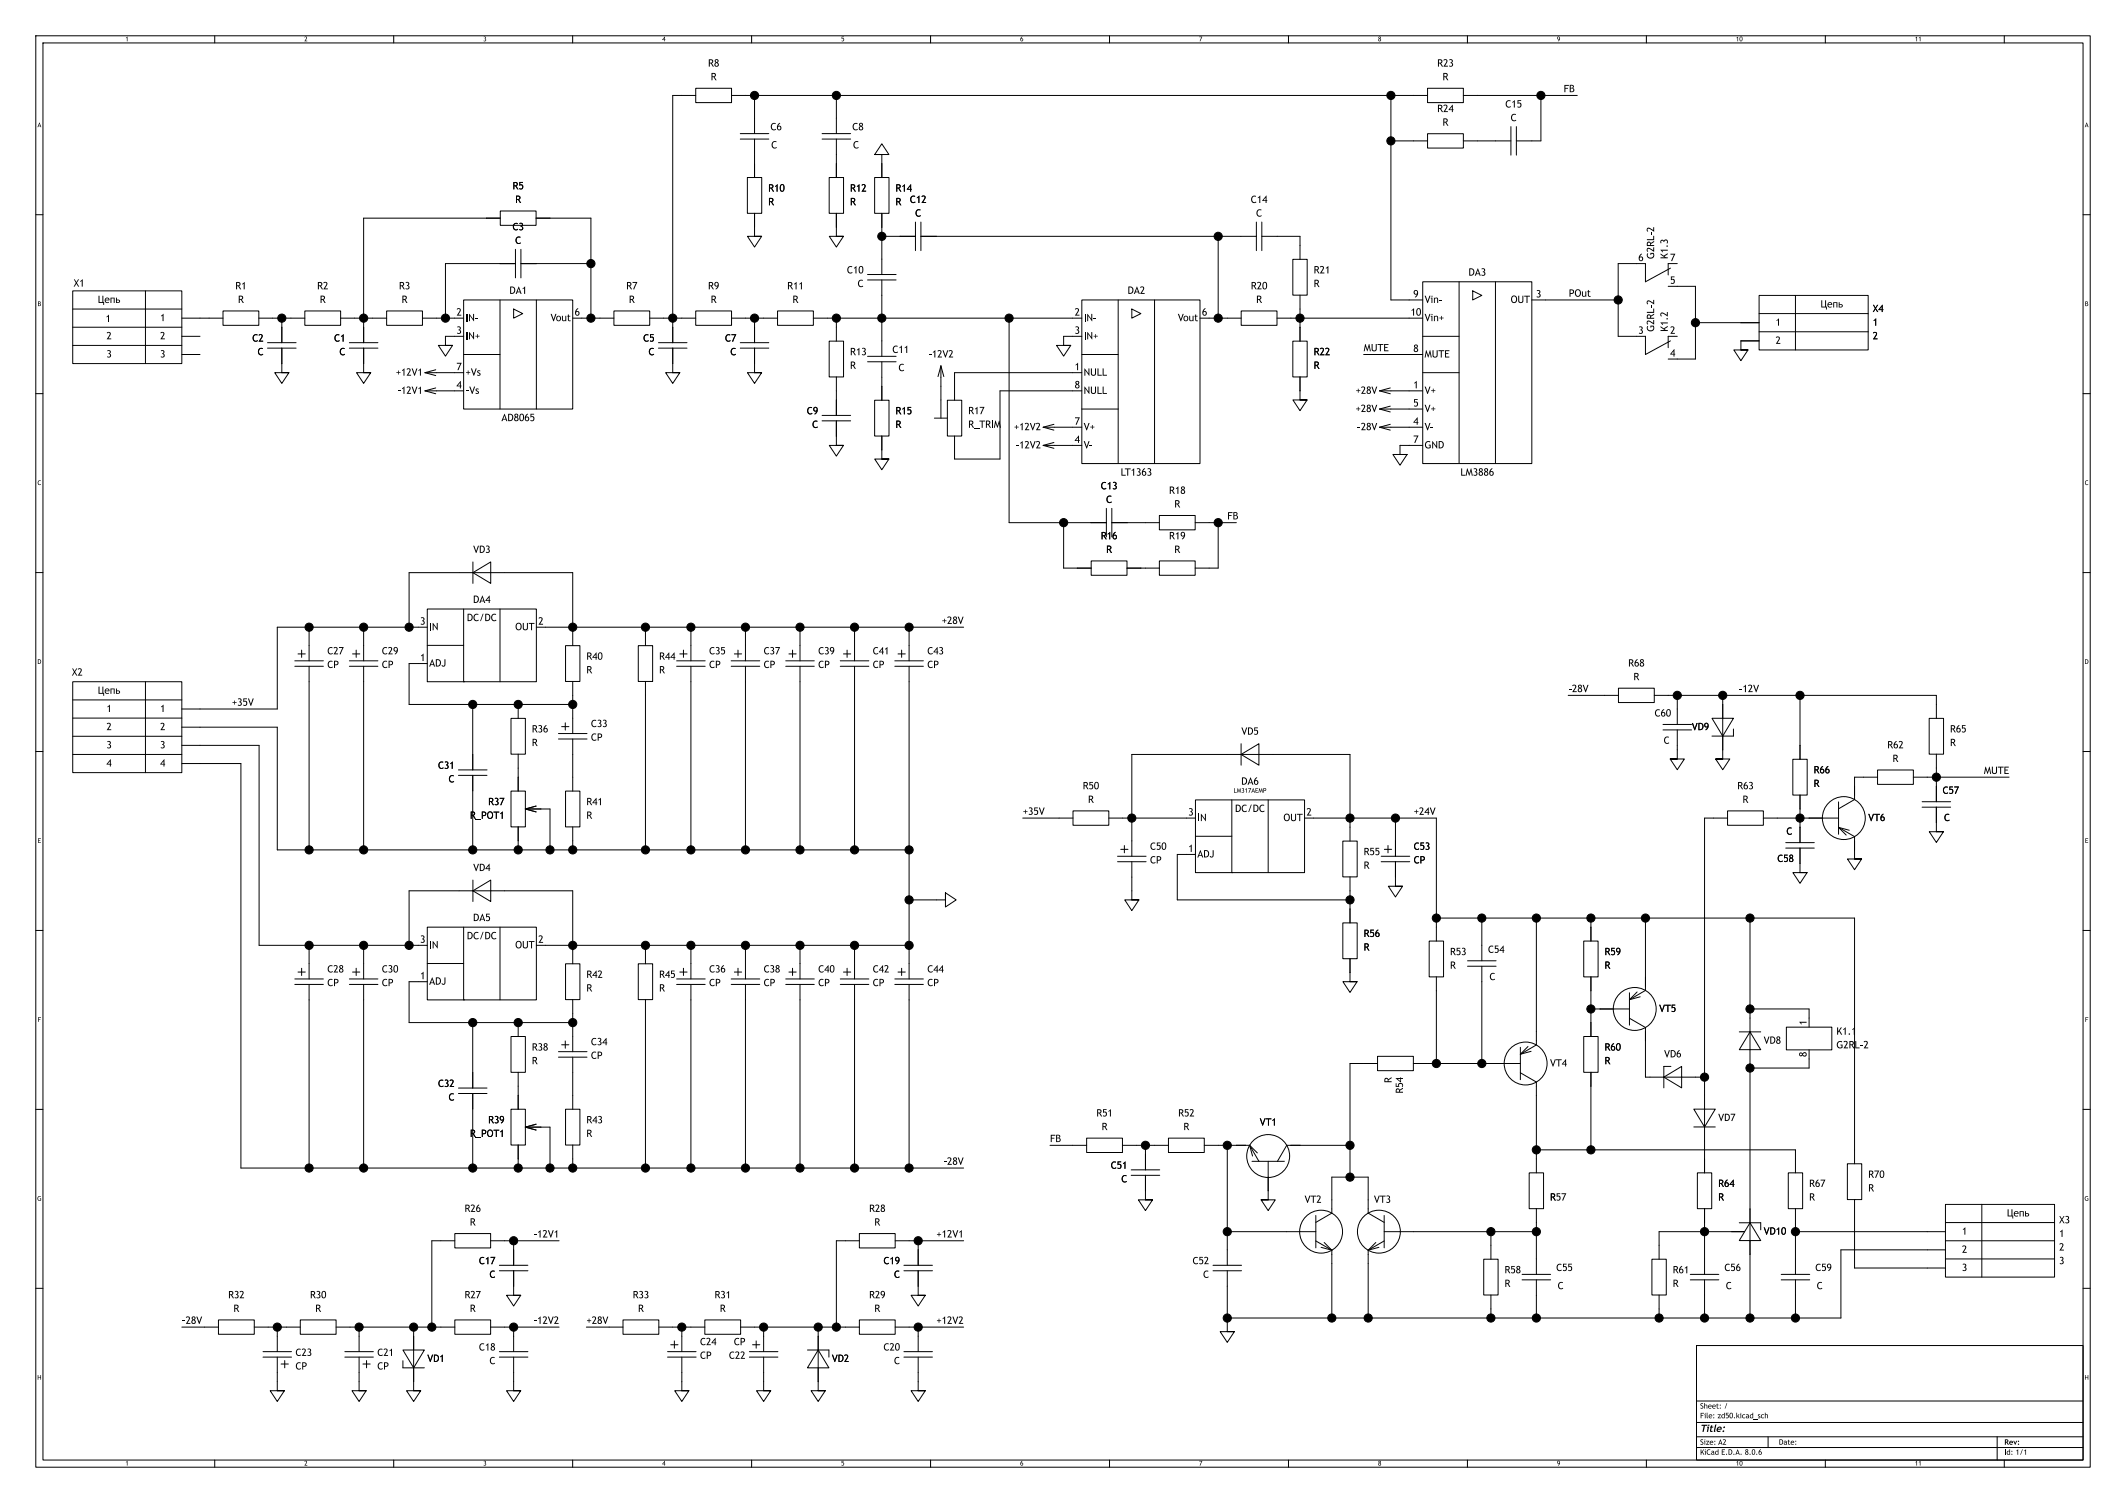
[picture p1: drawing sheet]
<svg xmlns="http://www.w3.org/2000/svg" width="594mm" height="420mm" viewBox="0 0 594 420" stroke-linecap="round" stroke-linejoin="round" font-family="sans-serif">
<g fill="none" stroke="#000" stroke-width=".28">
<path d="M10 10h574v400h-574zM12 12h570v396h-570zM60 10v2M110 10v2M160 10v2M210 10v2M260 10v2M310 10v2M360 10v2M410 10v2M460 10v2M510 10v2"/>
<path d="M560 10v2M194.4 24.7h10v4h-10zM194.4 26.7h-6.4v69.1M204.4 26.7h194.5M206.8 38.9h8M206.8 37.3h8M210.8 26.7v10.6M210.8 38.9v10.7M229.7 38.9h8M229.7 37.3h8M233.7 26.7v10.6M233.7 38.9v10.7"/>
<path d="M388.6 39.4h10.3M388.6 26.7v57.1h8.9M398.9 37.4h10v4h-10zM398.9 24.7h10v4h-10zM408.9 39.4h13.2M408.9 26.7h31.8M422.1 35.4v8M423.7 35.4v8M430.5 26.7v12.7h-6.8M10 60h2M139.8 59h10v4h-10zM208.8 49.6h4v10h-4z"/>
<path d="M210.8 59.6v6.4h2l-2 3-2-3h4M231.7 49.6h4v10h-4zM233.7 59.6v6.4h2l-2 3-2-3h4M244.4 49.6h4v10h-4zM244.4 43.2h4l-2-3-2 3h2v6.4M246.4 59.6v17.1M582 60h2M139.8 61h-38.2v34.8M144 73.7h-19.5v15.2M144 69.7v7.9M145.5 69.7v7.9M145.5 73.7h19.6"/>
<path d="M149.8 61h15.3v27.9M242.4 78.2h8M242.4 76.7h8M246.4 66h9.4M246.4 78.2v21.4M255.8 62.1v7.9M257.3 66h93.7M257.3 62.1v7.9M340.4 66v22.9M351 62.1v7.9M352.6 66h10.6v6.5M352.6 62.1v7.9"/>
<path d="M361.2 72.5h4v10h-4zM397.5 78.7h30.5v50.8h-30.5zM407.7 78.7v50.8M417.8 78.7v50.8M457.2 73.7h-5.1v20.3h5.1M459.7 73.7v5l7-3.8M466.1 73.7v3.1M20.3 81.3h30.5v20.3h-30.5zM20.3 96.5h30.5M20.3 91.4h30.5M20.3 86.4h30.5M40.6 81.3v20.3"/>
<path d="M50.8 99.1h5.1M50.8 88.9h11.5M50.8 94h5.1M62.3 86.9h10v4h-10zM72.3 88.9h12.9M74.8 97.3h7.9M74.8 95.8h7.9M78.7 97.3v6.8h2l-2 3-1.9-3h3.9M78.7 88.9v6.9M85.2 86.9h10v4h-10zM95.2 88.9h12.8M97.6 97.3h8"/>
<path d="M97.6 95.8h8M101.6 97.3v6.8h2l-2 3-2-3h4M108 86.9h10v4h-10zM118 88.9h9M127 94h-2.5v2.5h1.9l-1.9 3-2-3h3.9M129.5 83.8h30.5v30.5h-30.5zM129.5 99.1h10.2M139.7 83.8v30.5M143.5 86.4l2.5 1.2-2.5 1.3zM149.9 83.8v30.5M162.6 88.9h8.9M171.5 86.9h10v4h-10z"/>
<path d="M181.5 88.9h12.9M184 97.3h7.9M184 95.8h7.9M188 97.3v6.8h1.9l-1.9 3-2-3h3.9M194.4 86.9h10v4h-10zM204.4 88.9h12.8M206.8 97.3h8M206.8 95.8h8M210.8 97.3v6.8h2l-2 3-2-3h4M210.8 88.9v6.9M217.2 86.9h10.1v4h-10.1zM227.3 88.9h72.4"/>
<path d="M231.7 95.3h4v10h-4zM233.7 88.9v6.4M242.4 99.6h8M281.9 88.9v57.2h27.2M299.7 94h-2.5v2.5h2l-2 3-2-3h4M302.3 83.8h33v45.7h-33zM302.3 99.1h10.1M312.4 83.8v45.7M316.2 86.4l2.6 1.2-2.6 1.3zM322.6 83.8v45.7M337.8 88.9h9M346.8 86.9h10v4h-10z"/>
<path d="M356.8 88.9h36.9M361.2 95.3h4v10h-4zM363.2 82.5v12.8M381 99.1h16.5M397.5 94h10.2M411.5 81.3l2.5 1.3-2.5 1.2zM428 83.8h24.1M459.7 94v5.1l7-3.8M466.1 94v3.2M468.6 80h5.1v20.3h-5.1M473.7 90.2h17.8M491.5 82.6h30.5v15.2h-30.5z"/>
<path d="M491.5 95.3h-5.1v2.5h2l-2 3-2-3h4M491.5 92.7h30.5M491.5 87.6h30.5M501.6 82.6v15.2M10 110h2M118.7 104.1h8.3M118.7 109.2h8.3M118.7 104.1l3 .9M118.7 109.2l3 .8M121.7 103.3l-3 .8M121.7 108.4l-3 .8M229.7 117.6h8"/>
<path d="M229.7 116.1h8M233.7 117.6v6.9h2l-2 3-2-3h4M233.7 105.3v10.8M242.4 101.1h8M244.4 111.8h4v10h-4zM246.4 101.1v10.7M261.1 116.8h3.6M262.9 102.2l.8 3M262.9 102.2v14.6M262.9 102.2l-.8 3M264.7 111.8h4v10h-4zM291.5 119.4h8.2"/>
<path d="M291.5 119.4l3 .8M294.5 118.6l-3 .8M299.7 109.2h-20.3v19.1h-12.7v-6.5M302.3 114.3h10.1M302.3 104.1h-35.6v7.7M363.2 105.3v6.5h2l-2 3-2-3h4M385.4 114.3h12.1M385.4 109.2l3 .8M385.4 109.2h12.1M385.4 114.3l3 .8M385.4 119.4l3 .8M385.4 119.4h12.1"/>
<path d="M388.4 108.4l-3 .8M388.4 113.5l-3 .8M388.4 118.6l-3 .8M397.5 104.1h10.2M582 110h2M246.4 121.8v6.5h2l-2 3-2-3h4M291.5 124.5h8.2M291.5 124.5l3 .8M294.5 123.6l-3 .9M397.5 124.5h-6.3v2.5h1.9l-1.9 3-2-3h3.9M10 160h2M132.1 157v6"/>
<path d="M297.2 146.1v12.7h7.7M304.9 156.7h10v4.1h-10zM309.1 142.1v7.9M310.6 146.1h13.3M310.6 142.1v7.9M314.9 158.8h9M323.9 144h10v4.1h-10zM323.9 156.7h10v4.1h-10zM333.9 146.1h11.5M340.4 146.1v12.7h-6.5M582 160h2M86.4 175.3v9.4"/>
<path d="M101.6 175.3v9.4M114.3 175.3v-15.3h45.7v20.4M116.8 175.3h-39.3v22.8h-26.7M119.4 170.2h30.5v20.3h-30.5zM129.5 170.2v20.3M132.1 160l5-3v6zM139.7 170.2v20.3M152.4 175.3h116.8M180.3 175.3v5.1M193 175.3v9.4M208.3 175.3v9.4M223.5 175.3v9.4"/>
<path d="M238.8 175.3v9.4M254 175.3v9.4M20.3 190.5h30.5v25.4h-30.5zM20.3 195.6h30.5M40.6 190.5v25.4M82.4 186.2h7.9M82.4 184.7h7.9M83.3 182.7h2M84.3 181.7v2M86.4 186.2v51.3M97.6 186.2h8M97.6 184.7h8"/>
<path d="M98.5 182.7h2M99.5 181.7v2M101.6 186.2v51.3M119.4 180.3h10.1M119.4 185.4h-5.1v11.5h45.7M129.5 190.5h.1M132.1 196.9v18.2M144.8 196.9v3.8M158 180.4h4v10h-4zM160 190.4v14.6M178.3 180.4h4v10h-4zM180.3 190.4v47.1"/>
<path d="M189.1 186.2h7.9M189.1 184.7h7.9M189.9 182.7h2.1M191 181.7v2M193 186.2v51.3M204.3 186.2h8M204.3 184.7h8M205.2 182.7h2M206.2 181.7v2M208.3 186.2v51.3M219.5 186.2h8M219.5 184.7h8"/>
<path d="M220.4 182.7h2.1M221.4 181.7v2M223.5 186.2v51.3M234.8 186.2h7.9M234.8 184.7h7.9M235.7 182.7h2M236.7 181.7v2M238.8 186.2v51.3M250 186.2h8M250 184.7h8M250.9 182.7h2M251.9 181.7v2"/>
<path d="M254 186.2v87.4M438.1 194.3h14.1M452.2 192.3h10v4h-10zM462.2 194.3h78.8v6.4M468.6 194.3v8.1M481.3 194.3v17.8h-2l2 3 2-3h-4M502.9 194.3v17.9M10 210h2M20.3 210.8h30.5M20.3 205.7h30.5M20.3 200.7h30.5M50.8 203.2h26.7v34.3h176.5"/>
<path d="M50.8 208.3h21.6v55.9h44.4M50.8 213.4h16.5v113h201.9M128.1 216.7h8M128.1 215.1h8M132.1 216.7v20.8M142.8 200.7h4v10h-4zM144.8 210.7v10.4M156 206.5h8M156 205h8M156.9 203h2.1M157.9 202v2M160 206.5v14.6"/>
<path d="M346.8 210.8l4.9-3v6zM346.8 207.8v6M464.6 204h8M464.6 202.4h8M468.6 204v8.1h-2l2 3 2-3h-4M478.3 200.7h6l-3 5zM484.3 203.7v2h-6M500.9 212.2h4v10h-4zM524.6 215.2h10v4h-10zM524.6 217.2h-6.4v6.2l-4.5 2.6M534.6 217.2h26.7M539 200.7h4v10h-4z"/>
<path d="M541 210.7v13.3M582 210h2M142.8 221.1h4v10h-4zM144.8 231.1v6.4M146.8 226.1l3 .8M146.8 226.1h6.9v11.4M149.8 225.2l-3 .9M158 221.1h4v10h-4zM160 231.1v6.4M285.7 228.6h14.1M299.8 226.6h10v4h-10zM309.8 228.6h21.7"/>
<path d="M312.2 239.3h8M313.1 237.3h2.1M314.1 236.3v2M334 223.5h30.5v20.3h-30.5zM334 233.7h10.2M334 238.8h-5.1v12.7h48.3M344.2 223.5v20.3M354.3 223.5v20.3M367 228.6h34.3v34.4M375.2 235h4v10h-4zM377.2 235v-24.2h-61v28.5M385.9 239.3h8"/>
<path d="M386.8 237.3h2M387.8 236.3v2M389.9 228.6v10.7M482.7 226.6h10v4h-10zM482.7 228.6h-6.5v99.1M492.7 228.6h21M498.9 235.5h8M498.9 237h8M502.9 237v6.8h2l-2 3-2-3h4M502.9 222.2v13.3M513.7 231.2l4.5 2.6v6.2h1.9l-1.9 3-2-3h3.9M513.7 231.2l2.1 2.1"/>
<path d="M513.7 231.2l3 .8M513.7 224.1v9M537 225.6h8M537 224h8M541 225.6v6.8h2l-2 3-2-3h4M10 260h2M119.4 259.1h30.5v20.3h-30.5zM129.5 259.1v20.3M132.1 248.9l5-3v6zM132.1 245.9v6M139.7 259.1v20.3M264.2 249.5v3.9l3-1.9-3-2v2h-10.2"/>
<path d="M312.2 240.8h8M316.2 240.8v10.7h2l-2 3-2-3h4M344.2 243.8h.1M375.2 257.9h4v10h-4zM377.2 245v12.9M385.9 240.8h8M389.9 240.8v6.9h2l-2 2.9-2-2.9h4M401.3 256.5h116.9v68.7M414 256.5v12M429.3 256.5v35.5l-4.5 2.6M444.5 256.5v6.5M459.7 256.5v20.3l-4.4 2.5"/>
<path d="M488.9 256.5v111.8M582 260h2M82.4 275.1h7.9M82.4 273.6h7.9M83.3 271.6h2M84.3 270.6v2M86.4 264.2v9.4M86.4 275.1v51.3M97.6 275.1h8M97.6 273.6h8M98.5 271.6h2M99.5 270.6v2"/>
<path d="M101.6 264.2v9.4M101.6 275.1v51.3M114.3 264.2v-15.3h45.7v20.4M119.4 269.2h10.1M119.4 274.3h-5.1v11.5h45.7M129.5 279.4h.1M152.4 264.2h101.6M158 269.3h4v10h-4zM160 279.3v14.6M178.3 269.3h4v10h-4zM180.3 264.2v5.1M180.3 279.3v47.1"/>
<path d="M189.1 275.1h7.9M189.1 273.6h7.9M189.9 271.6h2.1M191 270.6v2M193 264.2v9.4M193 275.1v51.3M204.3 275.1h8M204.3 273.6h8M205.2 271.6h2M206.2 270.6v2M208.3 264.2v9.4M208.3 275.1v51.3"/>
<path d="M219.5 275.1h8M219.5 273.6h8M220.4 271.6h2.1M221.4 270.6v2M223.5 264.2v9.4M223.5 275.1v51.3M234.8 275.1h7.9M234.8 273.6h7.9M235.7 271.6h2M236.7 270.6v2M238.8 264.2v9.4M238.8 275.1v51.3"/>
<path d="M250 275.1h8M250 273.6h8M250.9 271.6h2M251.9 270.6v2M254 275.1v51.3M377.2 267.9v6.4h2l-2 3-2-3h4M399.3 263h4v10h-4zM401.3 273v24.2M410 270h8M410 268.5h8M414 270v27.2M442.5 263h4v10h-4z"/>
<path d="M444.5 273v16.6M455.3 277.4v9.1M457.4 277.2l-2.1 2.1M458.3 278.5l-3 .8M132.1 285.8v18.2M142.8 289.6h4v10h-4zM144.8 285.8v3.8M144.8 299.6v10.4M156 295.4h8M156 293.9h8M156.9 291.9h2.1M157.9 290.9v2"/>
<path d="M160 295.4v14.6M384.9 295.2h10v4h-10zM384.9 297.2h-7.7v31.7M394.9 297.2h29.9M424.8 299.8l4.5 2.6v25.3M424.8 292.7v9M426.9 292.4l-2.1 2.2M427.8 293.8l-3 .8M442.5 289.6h4v10h-4zM444.5 299.6v21.7M444.5 281.9h10.8M455.3 284.5l4.4 2.6v13.9h16.5"/>
<path d="M466.9 298h-2v6M486 288.3h5.9M488.9 288.3l3 5h-5.9zM488.9 281.9h16.6v5.1M499.1 287h12.7v6.4h-12.7zM505.5 295.9v2.6h-16.6M10 310h2M128.1 305.6h8M128.1 304h8M132.1 305.6v20.8M142.8 310h4v10h-4zM144.8 320v6.4"/>
<path d="M146.8 315l3 .8M146.8 315h6.9v11.4M149.8 314.1l-3 .9M158 310h4v10h-4zM160 320v6.4M303.6 318h10v4h-10zM326.5 318h10v4h-10zM464.9 301l4.9-3v6zM473.3 309.9h5.9l-3 5zM473.3 314.9h5.9M582 310h2M293.4 320h10.2"/>
<path d="M313.6 320h12.9M316.1 328.4h7.9M316.1 326.9h7.9M320 328.4v6.9h2l-2 3-1.9-3h3.9M320 320v6.9M336.5 320h12.6M342.9 320v33.6M349.1 320l2.6 4.5M349.1 320l.9 3M349.1 320l2.2 2.2M349.8 324.5h9.1M354.3 324.5v10.8h-2l2 3 2-3h-4"/>
<path d="M359.5 320l-2.6 4.5M359.6 320h17.6M367.6 339.6v9.1M372.1 339l-4.5 2.6M372.1 338.9v-10h10.2v10M382.3 339l4.4 2.6M386.7 339.6v9.1M427.3 327.7h4v10h-4zM429.3 321.3h72.3v6.4M429.3 337.7v18.4M474.2 327.7h4.1v10h-4.1zM476.2 337.7v18.4"/>
<path d="M499.6 327.7h4.1v10h-4.1zM501.6 337.7v18.4M516.2 325.2h4v10h-4zM518.2 335.2v19.1h25.4M543.6 336.6h30.4v20.3h-30.4zM553.7 336.6v20.3M127.1 344.7h10v4h-10zM127.1 346.7h-6.5v24.1M137.1 346.7h19.1M139.5 355.1h8M139.5 353.6h8M143.5 355.1v6.9h2l-2 2.9-2-2.9h4"/>
<path d="M143.5 346.7v6.9M240.1 344.7h10v4h-10zM240.1 346.7h-6.4v24.1M250.1 346.7h19.1M252.6 355.1h7.9M252.6 353.6h7.9M256.5 355.1v6.9h2l-2 2.9-1.9-2.9h3.9M256.5 346.7v6.9M338.9 355.1h8M338.9 353.6h8M342.9 355.1v17h2l-2 3-2-3h4M342.9 344.2h24.7"/>
<path d="M367.6 346.8l4.5 2.6M369.1 348.5l3 .9M370 347.2l2.1 2.2M372.1 349.4v18.9M382.3 349.4v18.9M384.4 347.2l-2.1 2.2M385.3 348.5l-3 .9M386.7 344.2h42.6M386.7 346.8l-4.4 2.6M414.6 351.9h4v10h-4zM416.6 344.2v7.7M425.3 357.6h7.9"/>
<path d="M425.3 356.1h7.9M429.3 357.6v10.7M461.5 351.9h4.1v10h-4.1zM472.3 357.6h7.9M472.3 356.1h7.9M476.2 344.2h-12.7v7.7M476.2 357.6v10.7M477.5 344.2h9.9M486 341.7h5.9v2M488.9 341.7l3 5h-5.9zM497.7 357.6h7.9M497.7 356.1h7.9"/>
<path d="M501.6 357.6v10.7M501.6 344.2h42M543.6 346.7h30.4M543.6 351.8h30.4M543.6 341.6h30.4M543.6 349.3h-29.3v19h-171.4M10 360h2M50.8 370.8h10.2M61 368.8h10v4h-10zM71 370.8h12.9M73.5 379.2h8M73.5 377.7h8"/>
<path d="M77.5 379.2v9.4h2l-2 3-2-3h4M77.5 370.8v6.9M83.9 368.8h10v4h-10zM93.9 370.8h33.2M96.3 379.2h8M96.3 377.7h8M100.3 379.2v9.4h2l-2 3-2-3h4M100.3 370.8v6.9M112.6 377.2h6l-3 5zM115.6 370.8v17.8h2l-2 3-2-3h4M127.1 368.8h10v4h-10zM137.1 370.8h19.1"/>
<path d="M139.5 379.2h8M139.5 377.7h8M143.5 379.2v9.4h2l-2 3-2-3h4M143.5 370.8v6.9M163.8 370.8h10.3M174.1 368.8h10v4h-10zM184.1 370.8h12.8M186.5 379.2h8M186.5 377.7h8M187.4 375.8h2M188.4 374.7v2M190.5 379.2v9.4h2l-2 3-2-3h4"/>
<path d="M190.5 370.8v6.9M196.9 368.8h10v4h-10zM206.9 370.8h33.2M209.4 379.2h7.9M209.4 377.7h7.9M210.3 375.8h2M211.3 374.7v2M213.4 379.2v9.4h1.9l-1.9 3-2-3h3.9M213.4 370.8v6.9M225.6 377.2h6v2M228.6 377.2l3 5h-6zM228.6 370.8v17.8h2l-2 3-2-3h4"/>
<path d="M240.1 368.8h10v4h-10zM250.1 370.8h19.1M252.6 379.2h7.9M252.6 377.7h7.9M256.5 379.2v9.4h2l-2 3-1.9-3h3.9M256.5 370.8v6.9M416.6 361.9v6.4M463.5 361.9v6.4M474 376h108v32h-108zM582 360h2M78.5 381.2h2.1M79.6 380.2v2"/>
<path d="M101.4 381.2h2M102.4 380.2v2M112.6 380.2v2h6M474 397.5h108M474 391.5h108M60 408v2M110 408v2M160 408v2M210 408v2M260 408v2M310 408v2M360 408v2"/>
<path d="M410 408v2M460 408v2M474 404.5h108M474 401.5h108M494 401.5v3M510 408v2M558 401.5v6.5M560 408v2"/>
<circle cx="515.2" cy="228.6" r="6"/>
<circle cx="426.3" cy="297.2" r="6"/>
<circle cx="456.7" cy="281.9" r="6"/>
<circle cx="354.3" cy="323" r="6"/>
<circle cx="369.1" cy="344.2" r="6"/>
<circle cx="385.3" cy="344.2" r="6"/>
</g>
<g fill="#000">
<path d="M27.5 82.6h.3v1.8h.8v-1.8h.3v1.8h.2v.8h-.3v-.5h-1.3zM29.4 83.4a.65 .65 0 0 1 .8-.2 .65 .65 0 0 1 .4 .7h-1.1l.2 .5 .7-.1 .1 .2a.76 .76 0 0 1-.9 .1 .76 .76 0 0 1-.3-.9h1l-.4-.3-.6 .3zM30.9 83.2h1.1v1.5h-.2v-1.3h-.7v1.3h-.2zM32.4 83.2h.3v.5a.53 .53 0 0 1 .8 .3 .53 .53 0 0 1-.5 .7h-.6v-.8h.3v.5a.36 .36 0 0 0 .5 0 .36 .36 0 0 0 0-.5 .36 .36 0 0 0-.5 0h-.3zM508.9 83.9h.2v1.8h.8v-1.8h.3v1.8h.2v.8h-.2v-.6h-1.3zM510.8 84.6a.65 .65 0 0 1 .8-.1 .65 .65 0 0 1 .3 .7h-1.1l.3 .5 .6-.1 .1 .2a.76 .76 0 0 1-.9 .1 .76 .76 0 0 1-.3-.9h1.1l-.4-.4-.7 .4zM512.2 84.4h1.2v1.5h-.3v-1.2h-.6v1.2h-.3zM513.7 84.4h.3v.6a.53 .53 0 0 1 .8 .2 .53 .53 0 0 1-.5 .7h-.6v-.7h.3v.5a.36 .36 0 0 0 .5 0 .36 .36 0 0 0 0-.5 .36 .36 0 0 0-.5 0h-.3zM27.5 191.9h.3v1.7h.8v-1.7h.3v1.7h.2v.8h-.3v-.5h-1.3zM29.4 192.6a.65 .65 0 0 1 .8-.2 .65 .65 0 0 1 .4 .8h-1.1l.2 .4h.7l.1 .2a.76 .76 0 0 1-.9 0 .76 .76 0 0 1-.3-.8h1l-.4-.4-.6 .4zM30.9 192.4h1.1v1.5h-.2v-1.3h-.7v1.3h-.2zM32.4 192.4h.3v.6a.53 .53 0 0 1 .8 .2 .53 .53 0 0 1-.5 .7h-.6v-.7h.3v.5a.36 .36 0 0 0 .5 0 .36 .36 0 0 0 0-.5 .36 .36 0 0 0-.5 0h-.3z"/>
<path d="M562.8 338.6a.65 .65 0 0 1 .8-.1 .65 .65 0 0 1 .4 .7h-1.1l.2 .5 .7-.1 .1 .2a.76 .76 0 0 1-.9 .1 .76 .76 0 0 1-.3-.9h1l-.4-.4-.6 .4zM564.3 338.4h1.1v1.5h-.2v-1.2h-.7v1.2h-.2zM565.8 338.4h.3v.6a.53 .53 0 0 1 .8 .2 .53 .53 0 0 1-.5 .7h-.6v-.7h.3v.5a.36 .36 0 0 0 .5 0 .36 .36 0 0 0 0-.5 .36 .36 0 0 0-.5 0h-.3zM560.9 337.9h.3v1.8h.8v-1.8h.3v1.8h.2v.8h-.3v-.6h-1.3z"/>
</g>
<g fill="#000" stroke="#000" stroke-width=".28">
<circle cx="210.8" cy="26.7" r="1.14"/>
<circle cx="233.7" cy="26.7" r="1.14"/>
<circle cx="388.6" cy="39.4" r="1.14"/>
<circle cx="388.6" cy="26.7" r="1.14"/>
<circle cx="430.5" cy="26.7" r="1.14"/>
<circle cx="165.1" cy="73.7" r="1.14"/>
<circle cx="246.4" cy="66" r="1.14"/>
<circle cx="340.4" cy="66" r="1.14"/>
<circle cx="78.7" cy="88.9" r="1.14"/>
<circle cx="101.6" cy="88.9" r="1.14"/>
<circle cx="124.5" cy="88.9" r="1.14"/>
<circle cx="165.1" cy="88.9" r="1.14"/>
<circle cx="188" cy="88.9" r="1.14"/>
<circle cx="210.8" cy="88.9" r="1.14"/>
<circle cx="233.7" cy="88.9" r="1.14"/>
<circle cx="246.4" cy="88.9" r="1.14"/>
<circle cx="281.9" cy="88.9" r="1.14"/>
<circle cx="340.4" cy="88.9" r="1.14"/>
<circle cx="363.2" cy="88.9" r="1.14"/>
<circle cx="452.1" cy="83.8" r="1.14"/>
<circle cx="473.7" cy="90.2" r="1.14"/>
<circle cx="297.2" cy="146" r="1.14"/>
<circle cx="340.4" cy="146" r="1.14"/>
<circle cx="86.4" cy="175.3" r="1.14"/>
<circle cx="101.6" cy="175.3" r="1.14"/>
<circle cx="114.3" cy="175.3" r="1.14"/>
<circle cx="160" cy="175.3" r="1.14"/>
<circle cx="180.3" cy="175.3" r="1.14"/>
<circle cx="193" cy="175.3" r="1.14"/>
<circle cx="208.3" cy="175.3" r="1.14"/>
<circle cx="223.5" cy="175.3" r="1.14"/>
<circle cx="238.8" cy="175.3" r="1.14"/>
<circle cx="254" cy="175.3" r="1.14"/>
<circle cx="132.1" cy="196.8" r="1.14"/>
<circle cx="144.8" cy="196.8" r="1.14"/>
<circle cx="160" cy="196.8" r="1.14"/>
<circle cx="468.6" cy="194.3" r="1.14"/>
<circle cx="481.3" cy="194.3" r="1.14"/>
<circle cx="502.9" cy="194.3" r="1.14"/>
<circle cx="541" cy="217.2" r="1.14"/>
<circle cx="86.4" cy="237.5" r="1.14"/>
<circle cx="101.6" cy="237.5" r="1.14"/>
<circle cx="132.1" cy="237.5" r="1.14"/>
<circle cx="144.8" cy="237.5" r="1.14"/>
<circle cx="153.7" cy="237.5" r="1.14"/>
<circle cx="160" cy="237.5" r="1.14"/>
<circle cx="180.3" cy="237.5" r="1.14"/>
<circle cx="193" cy="237.5" r="1.14"/>
<circle cx="208.3" cy="237.5" r="1.14"/>
<circle cx="223.5" cy="237.5" r="1.14"/>
<circle cx="238.8" cy="237.5" r="1.14"/>
<circle cx="254" cy="237.5" r="1.14"/>
<circle cx="316.2" cy="228.6" r="1.14"/>
<circle cx="377.2" cy="228.6" r="1.14"/>
<circle cx="389.9" cy="228.6" r="1.14"/>
<circle cx="502.9" cy="228.6" r="1.14"/>
<circle cx="254" cy="251.5" r="1.14"/>
<circle cx="377.2" cy="251.5" r="1.14"/>
<circle cx="401.3" cy="256.5" r="1.14"/>
<circle cx="414" cy="256.5" r="1.14"/>
<circle cx="429.3" cy="256.5" r="1.14"/>
<circle cx="444.5" cy="256.5" r="1.14"/>
<circle cx="459.7" cy="256.5" r="1.14"/>
<circle cx="488.9" cy="256.5" r="1.14"/>
<circle cx="86.4" cy="264.2" r="1.14"/>
<circle cx="101.6" cy="264.2" r="1.14"/>
<circle cx="114.3" cy="264.2" r="1.14"/>
<circle cx="160" cy="264.2" r="1.14"/>
<circle cx="180.3" cy="264.2" r="1.14"/>
<circle cx="193" cy="264.2" r="1.14"/>
<circle cx="208.3" cy="264.2" r="1.14"/>
<circle cx="223.5" cy="264.2" r="1.14"/>
<circle cx="238.8" cy="264.2" r="1.14"/>
<circle cx="254" cy="264.2" r="1.14"/>
<circle cx="132.1" cy="285.7" r="1.14"/>
<circle cx="144.8" cy="285.7" r="1.14"/>
<circle cx="160" cy="285.7" r="1.14"/>
<circle cx="401.3" cy="297.2" r="1.14"/>
<circle cx="414" cy="297.2" r="1.14"/>
<circle cx="444.5" cy="281.9" r="1.14"/>
<circle cx="488.9" cy="281.9" r="1.14"/>
<circle cx="488.9" cy="298.4" r="1.14"/>
<circle cx="476.2" cy="301" r="1.14"/>
<circle cx="86.4" cy="326.4" r="1.14"/>
<circle cx="101.6" cy="326.4" r="1.14"/>
<circle cx="132.1" cy="326.4" r="1.14"/>
<circle cx="144.8" cy="326.4" r="1.14"/>
<circle cx="153.7" cy="326.4" r="1.14"/>
<circle cx="160" cy="326.4" r="1.14"/>
<circle cx="180.3" cy="326.4" r="1.14"/>
<circle cx="193" cy="326.4" r="1.14"/>
<circle cx="208.3" cy="326.4" r="1.14"/>
<circle cx="223.5" cy="326.4" r="1.14"/>
<circle cx="238.8" cy="326.4" r="1.14"/>
<circle cx="254" cy="326.4" r="1.14"/>
<circle cx="320" cy="320" r="1.14"/>
<circle cx="342.9" cy="320" r="1.14"/>
<circle cx="377.2" cy="320" r="1.14"/>
<circle cx="377.2" cy="328.9" r="1.14"/>
<circle cx="429.3" cy="321.3" r="1.14"/>
<circle cx="444.5" cy="321.3" r="1.14"/>
<circle cx="143.5" cy="346.7" r="1.14"/>
<circle cx="256.5" cy="346.7" r="1.14"/>
<circle cx="342.9" cy="344.2" r="1.14"/>
<circle cx="416.6" cy="344.2" r="1.14"/>
<circle cx="429.3" cy="344.2" r="1.14"/>
<circle cx="476.2" cy="344.2" r="1.14"/>
<circle cx="501.6" cy="344.2" r="1.14"/>
<circle cx="77.5" cy="370.8" r="1.14"/>
<circle cx="100.3" cy="370.8" r="1.14"/>
<circle cx="115.6" cy="370.8" r="1.14"/>
<circle cx="120.6" cy="370.8" r="1.14"/>
<circle cx="143.5" cy="370.8" r="1.14"/>
<circle cx="190.5" cy="370.8" r="1.14"/>
<circle cx="213.4" cy="370.8" r="1.14"/>
<circle cx="228.6" cy="370.8" r="1.14"/>
<circle cx="233.7" cy="370.8" r="1.14"/>
<circle cx="256.5" cy="370.8" r="1.14"/>
<circle cx="342.9" cy="368.3" r="1.14"/>
<circle cx="372.1" cy="368.3" r="1.14"/>
<circle cx="382.3" cy="368.3" r="1.14"/>
<circle cx="416.6" cy="368.3" r="1.14"/>
<circle cx="429.3" cy="368.3" r="1.14"/>
<circle cx="463.5" cy="368.3" r="1.14"/>
<circle cx="476.2" cy="368.3" r="1.14"/>
<circle cx="488.9" cy="368.3" r="1.14"/>
<circle cx="501.6" cy="368.3" r="1.14"/>
</g>
<g font-size="2.8">
<text x="197.8" y="19.4">R8</text>
<text x="198.6" y="23.3">R</text>
<text x="401.5" y="19.4">R23</text>
<text x="403" y="23.3">R</text>
<text x="436.9" y="26.1">FB</text>
<text x="401.5" y="32.1">R24</text>
<text x="403" y="36">R</text>
<text x="420.6" y="30.9">C15</text>
<text x="422.1" y="34.7">C</text>
<text x="215.2" y="37.2">C6</text>
<text x="238.1" y="37.2">C8</text>
<text x="215.5" y="42.3">C</text>
<text x="238.3" y="42.3">C</text>
<text x="143.2" y="53.7">R5</text>
<text x="144" y="57.5">R</text>
<text x="214.6" y="54.4">R10</text>
<text x="214.6" y="58.2">R</text>
<text x="237.5" y="54.4">R12</text>
<text x="237.5" y="58.2">R</text>
<text x="250.2" y="54.4">R14</text>
<text x="250.2" y="58.2">R C12</text>
<text x="349.4" y="57.5">C14</text>
<text x="143.2" y="65.2">C3</text>
<text x="255.7" y="61.4">C</text>
<text x="350.9" y="61.4">C</text>
<text x="143.9" y="69">C</text>
<text x="236.6" y="77.2">C10</text>
<text x="367" y="77.2">R21</text>
<text x="410.3" y="77.9">DA3</text>
<text x="457.7" y="73.3">6</text>
<text x="463" y="72.4" transform="rotate(-90 463 72.4)">G2RL-2</text>
<text x="466.6" y="73.3">7</text>
<text x="466.8" y="72.4" transform="rotate(-90 466.8 72.4)">K1.3</text>
<text x="20.6" y="80.9">X1</text>
<text x="65.7" y="81.7">R1</text>
<text x="88.6" y="81.7">R2</text>
<text x="111.5" y="81.7">R3</text>
<text x="142.3" y="82.9">DA1</text>
<text x="175" y="81.7">R7</text>
<text x="197.8" y="81.7">R9</text>
<text x="219.9" y="81.7">R11</text>
<text x="239.6" y="81">C</text>
<text x="315" y="82.9">DA2</text>
<text x="349.5" y="81.7">R20</text>
<text x="367" y="81">R</text>
<text x="394.9" y="83.5">9</text>
<text x="429.2" y="83.5">3</text>
<text x="438.3" y="83.3">POut</text>
<text x="466.6" y="79.7">5</text>
<text x="66.5" y="85.5">R</text>
<text x="89.3" y="85.5">R</text>
<text x="112.2" y="85.5">R</text>
<text x="127.5" y="88.5">2</text>
<text x="160.5" y="88.5">6</text>
<text x="175.7" y="85.5">R</text>
<text x="198.6" y="85.5">R</text>
<text x="221.4" y="85.5">R</text>
<text x="300.2" y="88.5">2</text>
<text x="335.8" y="88.5">6</text>
<text x="351" y="85.5">R</text>
<text x="394.1" y="88.5">10</text>
<text x="398" y="85.5">Vin-</text>
<text x="422.1" y="85.5">OUT</text>
<text x="523.2" y="88">X4</text>
<text x="29.5" y="90.8">1</text>
<text x="29.7" y="95.6">2</text>
<text x="44.7" y="90.5">1</text>
<text x="44.7" y="95.6">2</text>
<text x="127.5" y="93.6">3</text>
<text x="130" y="90.6">IN-</text>
<text x="130" y="95.6">IN+</text>
<text x="153.8" y="90.6">Vout</text>
<text x="300.2" y="93.6">3</text>
<text x="302.8" y="90.6">IN-</text>
<text x="302.8" y="95.6">IN+</text>
<text x="329.1" y="90.6">Vout</text>
<text x="398" y="90.6">Vin+</text>
<text x="457.7" y="93.6">3</text>
<text x="463" y="92.7" transform="rotate(-90 463 92.7)">G2RL-2</text>
<text x="466.6" y="93.6">2</text>
<text x="466.8" y="92.7" transform="rotate(-90 466.8 92.7)">K1.2</text>
<text x="496.1" y="91.8">1</text>
<text x="523.2" y="91.8">1</text>
<text x="523.2" y="95.6">2</text>
<text x="29.7" y="100.7">3</text>
<text x="44.7" y="100.7">3</text>
<text x="70.5" y="96.3">C2</text>
<text x="72" y="100.1">C</text>
<text x="93.3" y="96.3">C1</text>
<text x="94.8" y="100.1">C</text>
<text x="179.7" y="96.3">C5</text>
<text x="181.2" y="100.1">C</text>
<text x="202.5" y="96.3">C7</text>
<text x="204" y="100.1">C</text>
<text x="237.5" y="100.1">R13</text>
<text x="249.3" y="99.5">C11</text>
<text x="259.3" y="100.7">-12V2</text>
<text x="367" y="100.1">R22</text>
<text x="381" y="98.5">MUTE</text>
<text x="394.9" y="98.7">8</text>
<text x="398" y="100.7">MUTE</text>
<text x="466.6" y="100">4</text>
<text x="496.1" y="96.9">2</text>
<text x="110.6" y="105.8">+12V1</text>
<text x="127.5" y="103.8">7</text>
<text x="130" y="105.8">+Vs</text>
<text x="237.5" y="103.9">R</text>
<text x="251" y="104.5">C</text>
<text x="300.2" y="103.8">1</text>
<text x="302.8" y="105.8">NULL</text>
<text x="367" y="103.9">R</text>
<text x="111" y="110.9">-12V1</text>
<text x="127.5" y="108.9">4</text>
<text x="130" y="110.9">-Vs</text>
<text x="300.2" y="108.9">8</text>
<text x="302.8" y="110.9">NULL</text>
<text x="378.7" y="110.9">+28V</text>
<text x="394.9" y="108.9">1</text>
<text x="394.9" y="113.9">5</text>
<text x="398" y="110.9">V+</text>
<text x="140.1" y="118.5">AD8065</text>
<text x="225.4" y="116.6">C9</text>
<text x="250.2" y="116.6">R15</text>
<text x="270.5" y="116.5">R17</text>
<text x="300.2" y="119">7</text>
<text x="378.7" y="115.9">+28V</text>
<text x="394.9" y="119">4</text>
<text x="398" y="116">V+</text>
<text x="226.9" y="120.4">C</text>
<text x="250.2" y="120.4">R</text>
<text x="270.5" y="120.4">R_TRIM</text>
<text x="283.3" y="121">+12V2</text>
<text x="300.2" y="124.1">4</text>
<text x="302.8" y="121">V+</text>
<text x="379.2" y="121">-28V</text>
<text x="394.9" y="124.1">7</text>
<text x="398" y="121">V-</text>
<text x="283.7" y="126.1">-12V2</text>
<text x="302.8" y="126.1">V-</text>
<text x="398" y="126.1">GND</text>
<text x="307.5" y="137.6">C13</text>
<text x="313.1" y="133.7">LT1363</text>
<text x="408" y="133.7">LM3886</text>
<text x="309" y="141.4">C</text>
<text x="326.6" y="138.8">R18</text>
<text x="328.1" y="142.6">R</text>
<text x="342.9" y="145.5">FB</text>
<text x="132.2" y="155.3">VD3</text>
<text x="307.6" y="151.5">R16</text>
<text x="309.1" y="155.3">R</text>
<text x="326.6" y="151.5">R19</text>
<text x="328.1" y="155.3">R</text>
<text x="132.2" y="169.3">DA4</text>
<text x="117.4" y="174.9">3</text>
<text x="119.9" y="176.9">IN</text>
<text x="130.4" y="174.4">DC/DC</text>
<text x="143.9" y="176.9">OUT</text>
<text x="150.4" y="174.9">2</text>
<text x="263.1" y="174.7">+28V</text>
<text x="91.4" y="183.7">C27</text>
<text x="106.7" y="183.7">C29</text>
<text x="117.4" y="185.1">1</text>
<text x="163.8" y="185.2">R40</text>
<text x="184.1" y="185.2">R44</text>
<text x="198.1" y="183.7">C35</text>
<text x="213.4" y="183.7">C37</text>
<text x="228.6" y="183.7">C39</text>
<text x="243.8" y="183.7">C41</text>
<text x="259.1" y="183.7">C43</text>
<text x="20.1" y="189.6">X2</text>
<text x="91.4" y="187.5">CP</text>
<text x="106.7" y="187.5">CP</text>
<text x="119.9" y="187.1">ADJ</text>
<text x="163.8" y="189">R</text>
<text x="184.1" y="189">R</text>
<text x="198.1" y="187.5">CP</text>
<text x="213.4" y="187.5">CP</text>
<text x="228.6" y="187.5">CP</text>
<text x="243.8" y="187.5">CP</text>
<text x="259.1" y="187.5">CP</text>
<text x="454.9" y="187.1">R68</text>
<text x="456.4" y="190.9">R</text>
<text x="64.8" y="197.6">+35V</text>
<text x="438.1" y="193.8">-28V</text>
<text x="485.8" y="193.8">-12V</text>
<text x="29.7" y="199.8">1</text>
<text x="44.7" y="199.8">1</text>
<text x="165.1" y="204">C33</text>
<text x="462.3" y="201">C60</text>
<text x="29.7" y="204.8">2</text>
<text x="29.7" y="209.9">3</text>
<text x="44.7" y="204.8">2</text>
<text x="44.7" y="209.9">3</text>
<text x="148.6" y="205.5">R36</text>
<text x="148.6" y="209.3">R</text>
<text x="165.1" y="207.8">CP</text>
<text x="346.8" y="206.1">VD5</text>
<text x="464.8" y="208.7">C</text>
<text x="472.7" y="204.8">VD9</text>
<text x="527.3" y="209.9">R62</text>
<text x="544.8" y="205.5">R65</text>
<text x="544.8" y="209.3">R</text>
<text x="29.7" y="215">4</text>
<text x="44.7" y="215">4</text>
<text x="122.4" y="215.6">C31</text>
<text x="528.8" y="213.7">R</text>
<text x="125.3" y="219.5">C</text>
<text x="302.5" y="221.4">R50</text>
<text x="346.8" y="220.1">DA6</text>
<text x="485.4" y="221.4">R63</text>
<text x="506.7" y="216.9">R66</text>
<text x="506.7" y="220.7">R</text>
<text x="554.3" y="216.6">MUTE</text>
<text x="136.4" y="225.8">R37</text>
<text x="163.8" y="225.8">R41</text>
<text x="304" y="225.2">R</text>
<text x="345.1" y="227.7">DC/DC</text>
<text x="486.9" y="225.2">R</text>
<text x="542.7" y="222.6">C57</text>
<text x="131.3" y="229.6">R_POT1</text>
<text x="163.8" y="229.6">R</text>
<text x="285.8" y="228">+35V</text>
<text x="332" y="228.2">3</text>
<text x="334.5" y="230.3">IN</text>
<text x="358.6" y="230.3">OUT</text>
<text x="365" y="228.2">2</text>
<text x="395" y="228">+24V</text>
<text x="522" y="230.2">VT6</text>
<text x="543.2" y="230.2">C</text>
<text x="321.3" y="238.3">C50</text>
<text x="332" y="238.4">1</text>
<text x="381" y="239.8">R55</text>
<text x="395" y="238.3">C53</text>
<text x="499.1" y="234.1">C</text>
<text x="132.2" y="244.2">VD4</text>
<text x="321.3" y="242.1">CP</text>
<text x="334.5" y="240.4">ADJ</text>
<text x="381" y="243.6">R</text>
<text x="395" y="242.1">CP</text>
<text x="496.6" y="241.7">C58</text>
<text x="117.4" y="263.8">3</text>
<text x="130.4" y="263.3">DC/DC</text>
<text x="132.2" y="258.2">DA5</text>
<text x="150.4" y="263.8">2</text>
<text x="381" y="262.6">R56</text>
<text x="119.9" y="265.8">IN</text>
<text x="143.9" y="265.8">OUT</text>
<text x="381" y="266.4">R</text>
<text x="405.1" y="267.7">R53</text>
<text x="415.7" y="267.1">C54</text>
<text x="448.3" y="267.7">R59</text>
<text x="91.4" y="272.6">C28</text>
<text x="106.7" y="272.6">C30</text>
<text x="117.4" y="274">1</text>
<text x="119.9" y="276">ADJ</text>
<text x="163.8" y="274.1">R42</text>
<text x="184.1" y="274.1">R45</text>
<text x="198.1" y="272.6">C36</text>
<text x="213.4" y="272.6">C38</text>
<text x="228.6" y="272.6">C40</text>
<text x="243.8" y="272.6">C42</text>
<text x="259.1" y="272.6">C44</text>
<text x="405.1" y="271.5">R</text>
<text x="416.2" y="274.7">C</text>
<text x="448.3" y="271.5">R</text>
<text x="91.4" y="276.4">CP</text>
<text x="106.7" y="276.4">CP</text>
<text x="163.8" y="277.9">R</text>
<text x="184.1" y="277.9">R</text>
<text x="198.1" y="276.4">CP</text>
<text x="213.4" y="276.4">CP</text>
<text x="228.6" y="276.4">CP</text>
<text x="243.8" y="276.4">CP</text>
<text x="259.1" y="276.4">CP</text>
<text x="463.5" y="283.6">VT5</text>
<text x="505.1" y="286.5" transform="rotate(-90 505.1 286.5)">1</text>
<text x="165.1" y="292.9">C34</text>
<text x="492.8" y="292.5">VD8</text>
<text x="513.1" y="290">K1.1</text>
<text x="513.1" y="293.8">G2RL-2</text>
<text x="148.6" y="294.4">R38</text>
<text x="148.6" y="298.2">R</text>
<text x="165.1" y="296.7">CP</text>
<text x="433.1" y="298.8">VT4</text>
<text x="448.3" y="294.4">R60</text>
<text x="448.3" y="298.2">R</text>
<text x="464.9" y="296.3">VD6</text>
<text x="505.1" y="295.4" transform="rotate(-90 505.1 295.4)">8</text>
<text x="122.4" y="304.5">C32</text>
<text x="389.6" y="302.6" transform="rotate(-90 389.6 302.6)">R</text>
<text x="392.8" y="305.6" transform="rotate(-90 392.8 305.6)">R54</text>
<text x="125.3" y="308.4">C</text>
<text x="136.4" y="314.7">R39</text>
<text x="163.8" y="314.7">R43</text>
<text x="306.3" y="312.8">R51</text>
<text x="307.8" y="316.6">R</text>
<text x="329.2" y="312.8">R52</text>
<text x="330.7" y="316.6">R</text>
<text x="352" y="315.3">VT1</text>
<text x="480.1" y="314.1">VD7</text>
<text x="131.3" y="318.5">R_POT1</text>
<text x="163.8" y="318.5">R</text>
<text x="293.4" y="319.5">FB</text>
<text x="263.5" y="325.8">-28V</text>
<text x="310.3" y="327.4">C51</text>
<text x="522" y="329.9">R70</text>
<text x="313.3" y="331.2">C</text>
<text x="480.1" y="332.5">R64</text>
<text x="505.5" y="332.5">R67</text>
<text x="522" y="333.8">R</text>
<text x="129.8" y="339.5">R26</text>
<text x="242.8" y="339.5">R28</text>
<text x="364.5" y="336.9">VT2</text>
<text x="383.9" y="336.9">VT3</text>
<text x="433.1" y="336.3">R57</text>
<text x="480.1" y="336.3">R</text>
<text x="505.5" y="336.3">R</text>
<text x="131.3" y="343.3">R</text>
<text x="149" y="346.2">-12V1</text>
<text x="244.3" y="343.3">R</text>
<text x="261.6" y="346.2">+12V1</text>
<text x="492.8" y="345.8">VD10</text>
<text x="548.2" y="345.8">1</text>
<text x="575.3" y="342.6">X3</text>
<text x="575.3" y="346.5">1</text>
<text x="548.2" y="350.9">2</text>
<text x="575.3" y="350.3">2</text>
<text x="133.8" y="354.1">C17</text>
<text x="136.8" y="357.9">C</text>
<text x="246.8" y="354.1">C19</text>
<text x="249.8" y="357.9">C</text>
<text x="333.2" y="354.1">C52</text>
<text x="336.1" y="357.9">C</text>
<text x="420.4" y="356.6">R58</text>
<text x="434.8" y="356">C55</text>
<text x="467.4" y="356.6">R61</text>
<text x="481.8" y="356">C56</text>
<text x="507.2" y="356">C59</text>
<text x="548.2" y="356">3</text>
<text x="575.3" y="354.1">3</text>
<text x="63.8" y="363.6">R32</text>
<text x="86.6" y="363.6">R30</text>
<text x="129.8" y="363.6">R27</text>
<text x="176.8" y="363.6">R33</text>
<text x="199.6" y="363.6">R31</text>
<text x="242.8" y="363.6">R29</text>
<text x="420.4" y="360.4">R</text>
<text x="435.2" y="361.1">C</text>
<text x="467.4" y="360.4">R</text>
<text x="482.2" y="361.1">C</text>
<text x="507.6" y="361.1">C</text>
<text x="50.8" y="370.3">-28V</text>
<text x="65.2" y="367.4">R</text>
<text x="88.1" y="367.4">R</text>
<text x="131.3" y="367.4">R</text>
<text x="149" y="370.3">-12V2</text>
<text x="163.8" y="370.3">+28V</text>
<text x="178.3" y="367.4">R</text>
<text x="201.1" y="367.4">R</text>
<text x="244.3" y="367.4">R</text>
<text x="261.6" y="370.3">+12V2</text>
<text x="195.6" y="376.7">C24</text>
<text x="205" y="376.7">CP</text>
<text x="82.5" y="379.7">C23</text>
<text x="82.5" y="383.5">CP</text>
<text x="105.4" y="379.7">C21</text>
<text x="105.4" y="383.5">CP</text>
<text x="119.4" y="381.4">VD1</text>
<text x="133.8" y="378.2">C18</text>
<text x="136.8" y="382">C</text>
<text x="195.6" y="380.5">CP</text>
<text x="203.7" y="380.5">C22</text>
<text x="232.4" y="381.4">VD2</text>
<text x="246.8" y="378.2">C20</text>
<text x="249.8" y="382">C</text>
<text x="475" y="400.9">Title:</text>
</g>
<g font-size="2.1">
<text x="475" y="394.2">Sheet: /</text>
<text x="475" y="396.9">File: zd50.kicad_sch</text>
<text x="475" y="407.1">KiCadE.D.A. 8.0.6</text>
<text x="475" y="404.3">Size: A2</text>
<text x="497" y="404.3">Date:</text>
<text x="560" y="404.3">Rev:</text>
<text x="560" y="407.1">Id: 1/1</text>
</g>
<g font-size="1.8">
<text x="35" y="12.1">1</text>
<text x="85" y="12.1">2</text>
<text x="135" y="12.1">3</text>
<text x="185" y="12.1">4</text>
<text x="235" y="12.1">5</text>
<text x="285" y="12.1">6</text>
<text x="335" y="12.1">7</text>
<text x="385" y="12.1">8</text>
<text x="435" y="12.1">9</text>
<text x="485" y="12.1">10</text>
<text x="535" y="12.1">11</text>
<text x="10.5" y="36.1">A</text>
<text x="582.5" y="36.1">A</text>
<text x="10.5" y="86.1">B</text>
<text x="582.5" y="86.1">B</text>
<text x="10.5" y="136.1">C</text>
<text x="582.5" y="136.1">C</text>
<text x="10.4" y="186.1">D</text>
<text x="582.4" y="186.1">D</text>
<text x="344.6" y="222">LM317AEMP</text>
<text x="10.5" y="236.1">E</text>
<text x="582.5" y="236.1">E</text>
<text x="10.5" y="286.1">F</text>
<text x="582.5" y="286.1">F</text>
<text x="10.4" y="336.1">G</text>
<text x="582.4" y="336.1">G</text>
<text x="10.4" y="386.1">H</text>
<text x="582.4" y="386.1">H</text>
<text x="35" y="410.1">1</text>
<text x="85" y="410.1">2</text>
<text x="135" y="410.1">3</text>
<text x="185" y="410.1">4</text>
<text x="235" y="410.1">5</text>
<text x="285" y="410.1">6</text>
<text x="335" y="410.1">7</text>
<text x="385" y="410.1">8</text>
<text x="435" y="410.1">9</text>
<text x="485" y="410.1">10</text>
<text x="535" y="410.1">11</text>
</g>
</svg>
